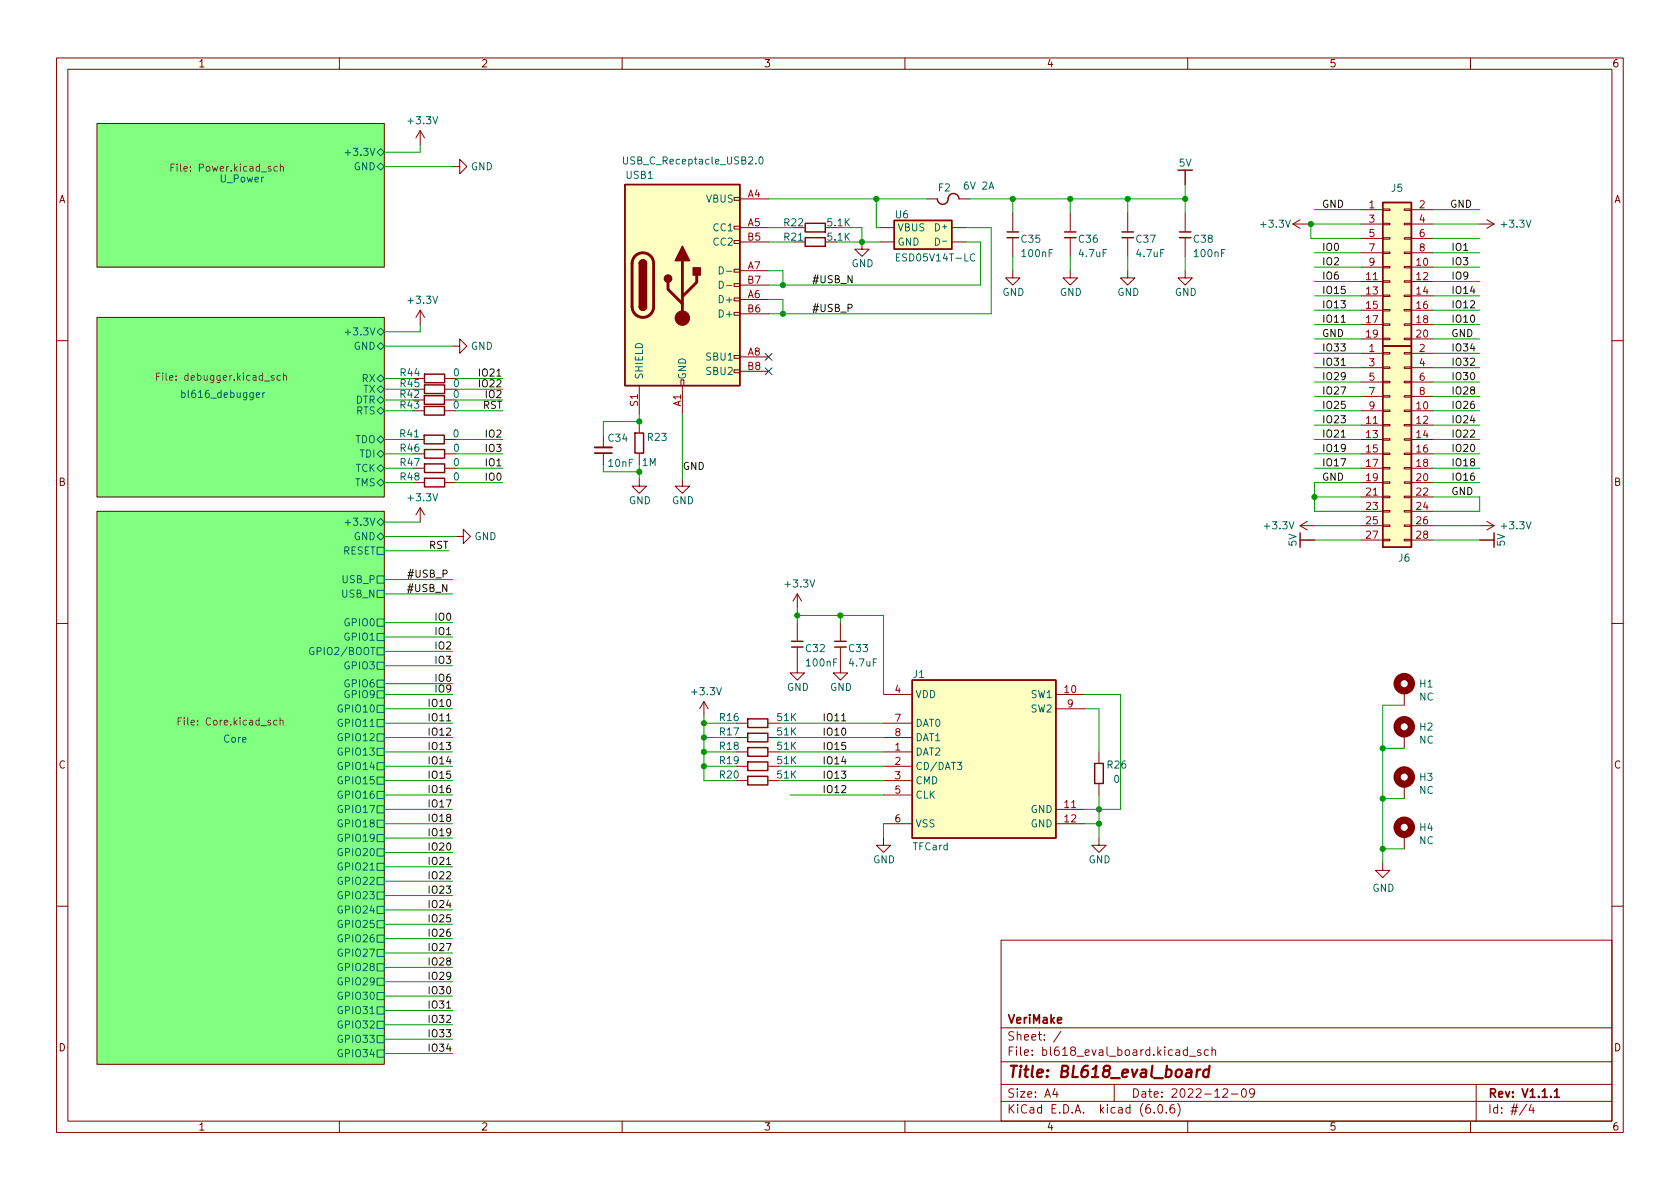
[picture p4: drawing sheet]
<svg xmlns="http://www.w3.org/2000/svg" width="297mm" height="210mm" viewBox="0 0 297 210" stroke-linecap="round" stroke-linejoin="round" font-family="sans-serif">
<g fill="none" stroke="#840000" stroke-width=".18">
<path d="M10 10.2h277v190.1h-277zM12 12.2h273v186.1h-273zM60 10.2v2M110 10.2v2M160 10.2v2M210 10.2v2M260 10.2v2M74.3 23.1v2.5M74.3 23.1l-.8 1.3M74.3 23.1l.8 1.3M80 29.5h1.3v-1.3l1.2 1.3-1.2 1.2v-1.2M129.8 40h1v.5h-1z"/>
<path d="M129.8 34.9h1v.5h-1zM130.8 35.2h5.1M163.8 35.2h1.9M169.5 35.2h1.9M179.1 37.7v3.2M189.2 37.7v3.2M199.4 37.7v3.2M209.5 37.7v3.2M228.6 39.6h2.5M228.6 39.6l1.3 .8M229.9 38.9l-1.3 .7M240.7 37.1h3.8"/>
<path d="M240.7 39.6h3.8M244.5 39.5h1.2v.2h-1.2zM244.5 37h1.2v.2h-1.2zM248.3 39.5h1.3v.2h-1.3zM248.3 37h1.3v.2h-1.3zM249.6 37.1h3.8M249.6 39.6h3.8M261.6 39.6h2.6M262.9 38.9l1.3 .7M264.2 39.6l-1.3 .8M17.1 56.1h50.8v31.8h-50.8zM74.3 54.9v2.5"/>
<path d="M74.3 54.9l-.8 1.2M74.3 54.9l.8 1.2M129.8 55.2h1v.5h-1zM129.8 52.7h1v.5h-1zM129.8 50.2h1v.5h-1zM129.8 47.6h1v.5h-1zM129.8 42.5h1v.5h-1zM130.8 42.8h5.1M130.8 40.3h5.1M130.8 53h5.1M130.8 47.9h5.1M130.8 55.5h5.1"/>
<path d="M130.8 50.4h5.1M140.3 42.8h1.9M152.4 42.8v1.3h1.3l-1.3 1.2-1.3-1.2h1.3M155.6 42.8h2.5M155.6 40.3h2.5M168.3 42.8h2.5M168.3 40.3h2.5M179.1 47.9v1.2h1.2l-1.2 1.3-1.3-1.3h1.3M179.1 42.2v3.1M189.2 47.9v1.2h1.3l-1.3 1.3-1.2-1.3h1.2M189.2 42.2v3.1M199.4 47.9v1.2h1.3l-1.3 1.3-1.3-1.3h1.3"/>
<path d="M199.4 42.2v3.1M209.5 47.9v1.2h1.3l-1.3 1.3-1.2-1.3h1.2M209.5 42.2v3.1M240.7 47.2h3.8M240.7 49.8h3.8M240.7 52.3h3.8M240.7 54.9h3.8M240.7 57.4h3.8M240.7 59.9h3.8M240.7 42.2h3.8M240.7 44.7h3.8M244.5 59.8h1.2v.3h-1.2z"/>
<path d="M244.5 57.3h1.2v.2h-1.2zM244.5 54.7h1.2v.3h-1.2zM244.5 52.2h1.2v.2h-1.2zM244.5 49.7h1.2v.2h-1.2zM244.5 47.1h1.2v.3h-1.2zM244.5 44.6h1.2v.2h-1.2zM244.5 42h1.2v.3h-1.2zM248.3 59.8h1.3v.3h-1.3zM248.3 57.3h1.3v.2h-1.3zM248.3 54.7h1.3v.3h-1.3zM248.3 52.2h1.3v.2h-1.3zM248.3 49.7h1.3v.2h-1.3z"/>
<path d="M248.3 47.1h1.3v.3h-1.3zM248.3 44.6h1.3v.2h-1.3zM248.3 42h1.3v.3h-1.3zM249.6 47.2h3.8M249.6 49.8h3.8M249.6 52.3h3.8M249.6 54.9h3.8M249.6 57.4h3.8M249.6 59.9h3.8M249.6 42.2h3.8M249.6 44.7h3.8M10 60.2h2"/>
<path d="M73 77.7h1.9M73 72.6h1.9M73 70.7h1.9M73 66.9h1.9M73 68.8h1.9M78.7 77.7h1.9M78.7 72.6h1.9M78.7 70.7h1.9M78.7 66.9h1.9M78.7 68.8h1.9M80 61.2h1.3v-1.3l1.2 1.3-1.2 1.3v-1.3M106.7 77.1v2"/>
<path d="M113 68.2v5.1M113 74.5v1.9M120.4 67.2h.5v1h-.5zM120.6 68.2v5.1M129.8 65.4h1v.5h-1zM129.8 62.9h1v.5h-1zM130.8 63.1h5.1M130.8 65.7h5.1M240.7 62.5h3.8M240.7 72.6h3.8M240.7 75.2h3.8M240.7 77.7h3.8"/>
<path d="M240.7 65h3.8M240.7 67.6h3.8M240.7 70.1h3.8M244.5 77.6h1.2v.2h-1.2zM244.5 75.1h1.2v.2h-1.2zM244.5 72.5h1.2v.3h-1.2zM244.5 70h1.2v.2h-1.2zM244.5 67.4h1.2v.3h-1.2zM244.5 64.9h1.2v.2h-1.2zM244.5 62.4h1.2v.2h-1.2zM248.3 77.6h1.3v.2h-1.3zM248.3 75.1h1.3v.2h-1.3z"/>
<path d="M248.3 72.5h1.3v.3h-1.3zM248.3 70h1.3v.2h-1.3zM248.3 67.4h1.3v.3h-1.3zM248.3 64.9h1.3v.2h-1.3zM248.3 62.4h1.3v.2h-1.3zM249.6 62.5h3.8M249.6 72.6h3.8M249.6 75.2h3.8M249.6 77.7h3.8M249.6 65h3.8M249.6 67.6h3.8M249.6 70.1h3.8"/>
<path d="M285 60.2h2M73 80.3h1.9M73 82.8h1.9M73 85.3h1.9M74.3 89.8l-.8 1.3M74.3 89.8v2.5M74.3 89.8l.8 1.3M78.7 80.3h1.9M78.7 82.8h1.9M78.7 85.3h1.9M80.6 94.9h1.3v-1.3l1.3 1.3-1.3 1.2v-1.2M106.7 80.1v2.1"/>
<path d="M113 84.7v1.3h1.3l-1.3 1.2-1.2-1.2h1.2M113 80.3v1.9M120.6 84.7v1.3h1.3l-1.3 1.2-1.2-1.2h1.2M229.9 93l1.2 .7M229.9 93h2.5M231.1 92.2l-1.2 .8M240.7 93h3.8M240.7 80.3h3.8M240.7 82.8h3.8M240.7 85.3h3.8M240.7 87.9h3.8M240.7 90.4h3.8"/>
<path d="M240.7 95.5h3.8M244.5 95.4h1.2v.2h-1.2zM244.5 92.8h1.2v.3h-1.2zM244.5 90.3h1.2v.2h-1.2zM244.5 87.8h1.2v.2h-1.2zM244.5 85.2h1.2v.3h-1.2zM244.5 82.7h1.2v.2h-1.2zM244.5 80.1h1.2v.3h-1.2zM248.3 95.4h1.3v.2h-1.3zM248.3 92.8h1.3v.3h-1.3zM248.3 90.3h1.3v.2h-1.3zM248.3 87.8h1.3v.2h-1.3z"/>
<path d="M248.3 85.2h1.3v.3h-1.3zM248.3 82.7h1.3v.2h-1.3zM248.3 80.1h1.3v.3h-1.3zM249.6 93h3.8M249.6 80.3h3.8M249.6 82.8h3.8M249.6 85.3h3.8M249.6 87.9h3.8M249.6 90.4h3.8M249.6 95.5h3.8M261.6 93h2.6M262.9 92.2l1.3 .8"/>
<path d="M264.2 93l-1.3 .7M10 110.2h2M141 114.5v4.5h1.2l-1.2 1.3-1.3-1.3h1.3M141 105v2.6M141 110.1v3.2M141 105l-.8 1.3M141 105l.7 1.3M148.6 114.5v4.5h1.3l-1.3 1.3-1.3-1.3h1.3M148.6 110.1v3.2M285 110.2h2M124.5 124.1l-.8 1.2M124.5 124.1v2.5"/>
<path d="M124.5 124.1l.7 1.2M130.2 133h1.9M130.2 135.5h1.9M130.2 138h1.9M130.2 127.9h1.9M130.2 130.4h1.9M135.9 133h1.9M135.9 135.5h1.9M135.9 138h1.9M135.9 127.9h1.9M135.9 130.4h1.9M156.2 133h5.1"/>
<path d="M156.2 122.8h5.1M156.2 135.5h5.1M156.2 138h5.1M156.2 127.9h5.1M156.2 130.4h5.1M186.7 122.8h5.1M186.7 125.3h5.1M194.3 133v1.9M194.3 138.7v1.9M248.3 122.2v2.5M248.3 129.8v2.5M248.3 138.7v2.5"/>
<path d="M156.2 148.2v1.3h1.3l-1.3 1.2-1.3-1.2h1.3M156.2 145.7h5.1M156.2 140.6h5.1M186.7 143.1h5.1M186.7 145.7h5.1M194.3 148.2v1.3h1.3l-1.3 1.2-1.3-1.2h1.3M244.5 152.6v1.3h1.2l-1.2 1.3-1.3-1.3h1.3M248.3 147.6v2.5M10 160.2h2M177 166.3h108v32h-108zM285 160.2h2M60 198.3v2"/>
<path d="M110 198.3v2M160 198.3v2M177 194.8h108M177 191.8h108M177 187.8h108M177 181.8h108M186.5 192.5l-.4 1h1M186.9 193v1M187.6 182.4l-1.3 1.9M197 191.8v3M204.1 196.7v.1M204.9 195.4l.2-.1a.81 .81 0 0 1 .6 .7 .81 .81 0 0 1-.3 .8h-.2a.81 .81 0 0 1-.6-.6 .81 .81 0 0 1 .3-.8z"/>
<path d="M206.2 196.7v.1M207.6 195.3a.59 .59 0 0 0-.7 .7v.5l.1 .3h.4l.2-.1 .1-.5-.1-.2-.5-.1-.2 .3M208.2 195.1a1.72 1.72 0 0 1 0 2.3M209.9 185.7l-.4-.1-.3 .3v.4l.2 .3h.5M209.9 185.1v1.5M210 198.3v2M210.3 186.8h1.1M212.3 185.7l-.4-.1-.2 .2 .1 .3 .5 .1v.4h-.6M213.6 185.7l-.4-.1-.3 .3v.4l.2 .3h.5M214.3 185.8l.2-.2 .4 .1v.9M214.3 185.1v1.5M216.2 192.7l.6-.2 .2 .2 .1 .3-1 1h1"/>
<path d="M217.7 193.5h1.2M219.7 192.6l.2-.1a.81 .81 0 0 1 .5 .7 .81 .81 0 0 1-.3 .8h-.1a.81 .81 0 0 1-.6-.6 .81 .81 0 0 1 .3-.8zM221.8 193.2l-.3 .3-.4-.1-.2-.2 .2-.6 .4-.1 .2 .2a.99 .99 0 0 1-.3 1.3h-.3M260 198.3v2M261 191.8v6.5M269.9 195.3l-1.2 1.9M270.7 195.3l-.3 1h.9M271.1 195.8v1"/>
</g>
<path d="M105.2 80.1h3M274.8 193l.5-.5v1.5M274.8 194h.9" fill="none" stroke="#840000" stroke-width=".3"/>
<path d="M211.7 189.1l-.2 1.4M212.3 189.1l-.4 .1-.3 .3M213.8 189.2a.66 .66 0 0 0-1 .3l-.1 .6 .2 .3 .1 .1 .6-.1M213.9 188.5l-.3 2" fill="none" stroke="#840000" stroke-width=".4"/>
<g fill="#80ff80" stroke="#80ff80" stroke-width=".18">
<path d="M17.1 90.4h50.8v97.8h-50.8z"/>
<path d="M17.1 56.1h50.8v31.8h-50.8z"/>
<path d="M17.1 21.8h50.8v25.4h-50.8z"/>
</g>
<path d="M17.1 21.8h50.8v25.4h-50.8zM17.1 90.4h50.8v97.8h-50.8z" fill="none" stroke="#800000" stroke-width=".18"/>
<g fill="none" stroke="#006464" stroke-width=".18">
<path d="M61 27h1M66.7 26.9l.6-.6 .6 .6-.6 .7zM66.7 29.5l.6-.7 .6 .7-.6 .6zM110.2 27.7v1.1l.3 .2h.2l.3-.2v-1.1M134.3 27.9l.2-.2a.68 .68 0 0 1 .4 .7 .68 .68 0 0 1-.4 .6l-.2-.1-.1-.4zM165.4 39.6a.64 .64 0 0 1 .7 .6 .64 .64 0 0 1-.7 .6zM167 39.7v.8M61 58.8h1M66.7 58.7l.6-.7 .6 .7-.6 .6zM127.2 47.2a.64 .64 0 0 1 .7 .6 .64 .64 0 0 1-.7 .6zM127.2 49.7a.64 .64 0 0 1 .7 .7 .64 .64 0 0 1-.7 .6zM128.4 48h1"/>
<path d="M128.4 50.5h1M158.5 45.5h.4M159.1 44.9h-.6v1.3h.6M165.4 42.1a.64 .64 0 0 1 .7 .6 .64 .64 0 0 1-.7 .7zM166.7 42.6h.7M166.7 40.1h.7M172.3 45a.6 .6 0 0 0-.8 .4 .6 .6 0 0 0 .6 .8l.2-.2M46.5 69.4v.9M46.8 69.4l-.3 .3M66.7 68.8l.6-.6 .6 .6-.6 .7zM66.7 61.2l.6-.6 .6 .6-.6 .6zM66.7 77.7l.6-.6 .6 .6-.6 .7z"/>
<path d="M66.7 70.7l.6-.6 .6 .6-.6 .7zM67.3 66.3l.6 .6-.6 .7-.6-.7zM67.3 72l.6 .6-.6 .7-.6-.7zM61 92.4h1M66.7 96.8h1.2v1.2h-1.2zM66.7 92.3l.6-.6 .6 .6-.6 .7zM66.7 85.3l.6-.6 .6 .6-.6 .7zM66.7 80.3l.6-.7 .6 .7-.6 .6zM66.7 82.8l.6-.6 .6 .6-.6 .6zM67.3 94.2l.6 .7-.6 .6-.6-.6zM55.5 114.5a.59 .59 0 0 0-.8 .6 .59 .59 0 0 0 .8 .6v-.5h-.2M66.7 109.5h1.2v1.2h-1.2z"/>
<path d="M66.7 112h1.2v1.3h-1.2zM66.7 114.5h1.2v1.3h-1.2zM66.7 117.1h1.2v1.3h-1.2zM66.7 101.8h1.2v1.3h-1.2zM66.7 104.4h1.2v1.3h-1.2zM66.7 122.2h1.2v1.2h-1.2zM66.7 124.7h1.2v1.3h-1.2zM66.7 127.2h1.2v1.3h-1.2zM66.7 129.8h1.2v1.3h-1.2zM66.7 132.3h1.2v1.3h-1.2zM66.7 134.9h1.2v1.2h-1.2zM66.7 137.4h1.2v1.3h-1.2z"/>
<path d="M66.7 139.9h1.2v1.3h-1.2zM66.7 120.3h1.2v1.2h-1.2zM169.3 134.8h.7l-.4 .5 .4 .1v.6l-.2 .1-.5-.1M66.7 142.5h1.2v1.3h-1.2zM66.7 145h1.2v1.3h-1.2zM66.7 147.6h1.2v1.2h-1.2zM66.7 150.1h1.2v1.3h-1.2zM66.7 152.6h1.2v1.3h-1.2zM66.7 155.2h1.2v1.3h-1.2zM66.7 157.7h1.2v1.3h-1.2zM66.7 160.3h1.2v1.2h-1.2zM66.7 162.8h1.2v1.3h-1.2z"/>
<path d="M66.7 165.3h1.2v1.3h-1.2zM66.7 167.9h1.2v1.3h-1.2zM66.7 170.4h1.2v1.3h-1.2zM66.7 173h1.2v1.2h-1.2zM66.7 175.5h1.2v1.3h-1.2zM66.7 178h1.2v1.3h-1.2zM66.7 180.6h1.2v1.3h-1.2zM66.7 183.1h1.2v1.3h-1.2zM66.7 185.7h1.2v1.2h-1.2z"/>
</g>
<g fill="none" stroke="#725600" stroke-width=".18">
<path d="M30.2 29.6h.5M30.8 29h-.6v1.3M49 29.5l-.3-.1-.3 .3 .2 .5h.4M49.6 29.6l.2-.2 .3 .1v.8M49.6 29v1.3M27.7 66.6h.4M28.3 66h-.6v1.3M49.6 66.5l-.4-.1-.2 .2 .1 .6h.5M50.1 66.5l.2-.1 .3 .1 .1 .8M50.1 66v1.3M31.5 127.5h.4M32.1 126.9h-.6v1.3"/>
<path d="M49 127.4h-.4l-.2 .2 .1 .5h.5M49.5 127.5l.2-.1h.3l.1 .8M49.5 126.9v1.3"/>
</g>
<g fill="#ffffc2" stroke="#ffffc2" stroke-width=".18">
<path d="M244.5 35.8h5.1v25.4h-5.1z"/>
<path d="M161.3 120.3h25.4v27.9h-25.4z"/>
<path d="M244.5 61.2h5.1v35.6h-5.1z"/>
<path d="M158.1 39h10.2v5.1h-10.2z"/>
<path d="M110.5 32.6h20.3v35.6h-20.3z"/>
</g>
<g fill="none" stroke="#840000" stroke-width=".25">
<path d="M110.5 32.6h20.3v35.6h-20.3zM142.4 39.5h3.5v1.5h-3.5zM158.1 39h10.2v5.1h-10.2zM169.5 35.2a.98 .98 0 0 0-1.1-1 .98 .98 0 0 0-.8 1.2 .95 .95 0 0 1-1 .7 .95 .95 0 0 1-.9-.9M209.5 30.1v2.5M244.5 35.8h5.1v25.4h-5.1zM113 54.2a.64 .64 0 0 0 .7 .7 .64 .64 0 0 0 .6-.7M113 46.6a.64 .64 0 0 1 .7-.6 .64 .64 0 0 1 .6 .6M142.4 42h3.5v1.6h-3.5zM178.1 42h2M178.1 41h2M188.2 42h2"/>
<path d="M188.2 41h2M198.4 42h2M198.4 41h2M208.5 42h2.1M208.5 41h2.1M75 77h3.6v1.5h-3.6zM75 71.9h3.6v1.5h-3.6zM75 70h3.6v1.5h-3.6zM75.1 79.5h3.5v1.5h-3.5zM75.1 66.2h3.5v1.5h-3.5zM75.1 68.1h3.5v1.5h-3.5zM112.3 76.6h1.5v3.5h-1.5z"/>
<path d="M244.5 61.2h5.1v35.6h-5.1zM75.1 84.6h3.5v1.5h-3.5zM75.1 82h3.5v1.6h-3.5zM229.9 95.5h2.5M261.6 95.5h2.6M264.2 94.2v2.6M140 114.4h2M140 113.4h2M147.6 114.4h2M147.6 113.4h2M132.2 132.2h3.6v1.5h-3.6zM132.2 137.3h3.6v1.5h-3.6z"/>
<path d="M132.2 134.7h3.6v1.6h-3.6zM132.2 129.7h3.6v1.5h-3.6zM132.2 127.1h3.6v1.5h-3.6zM161.3 120.3h25.4v27.9h-25.4zM193.5 135h1.6v3.6h-1.6z"/>
</g>
<g fill="none" stroke="#840000" stroke-width="1.3">
<circle cx="248.3" cy="120.9" r="1.27"/>
<circle cx="248.3" cy="137.4" r="1.27"/>
<circle cx="248.3" cy="128.5" r="1.27"/>
<circle cx="248.3" cy="146.3" r="1.27"/>
</g>
<path d="M105.2 79.1h3" fill="none" stroke="#840000" stroke-width=".33"/>
<path d="M112.3 45.3a1.91 1.91 0 0 1 2.1-.5 1.91 1.91 0 0 1 1.2 1.8v7.6a1.91 1.91 0 0 1-1.9 1.9 1.91 1.91 0 0 1-1.9-1.9v-7.8l.1-.6zM118.1 49.9v1.3l2.5 2.5M120.6 46.1v10.2M123.2 48.6v1.3l-2.6 2.5" fill="none" stroke="#840000" stroke-width=".51"/>
<g fill="#840000" stroke="#840000" stroke-width=".25">
<path d="M113 54.2h1.3a.64 .64 0 0 1-.6 .7 .64 .64 0 0 1-.7-.7z"/>
<path d="M113 46.6h1.3v7.6h-1.3z"/>
<path d="M113.2 46.2a.64 .64 0 0 1 .7-.2 .64 .64 0 0 1 .4 .6h-1.3z"/>
<path d="M120.6 43.6l1.3 2.5h-2.5z"/>
<path d="M122.6 47.4h1.2v1.2h-1.2z"/>
<circle cx="118.1" cy="49.3" r=".63"/>
</g>
<circle cx="120.6" cy="56.3" r="1.27" fill="#840000" stroke="#840000" stroke-width=".18"/>
<path d="M237.1 57h.8M237.1 64.6h.8M237.1 77.3h.8" fill="none" stroke="#0f0f0f" stroke-width=".18"/>
<g fill="none" stroke="#009600" stroke-width=".18">
<path d="M67.9 29.5h12.1M74.3 25.6v1.3h-6.4M135.9 35.2h27.9M154.9 35.2v5.1h.7M171.4 35.2h38.1M179.1 35.2v2.5M189.2 35.2v2.5M199.4 35.2v2.5M209.5 32.6v5.1M231.1 39.6h9.6M231.8 39.6v2.6h8.9M232.4 37.1h8.3"/>
<path d="M253.4 37.1h8.2M253.4 39.6h8.2M74.3 57.4v1.3h-6.4M135.9 47.9h2.5v2.5M135.9 53h2.5v2.5M135.9 40.3h4.4M135.9 42.8h4.4M148 40.3h4.4v2.5M148 42.8h7.6M170.8 42.8h2.6v7.6h-37.5M170.8 40.3h4.5v15.2h-39.4M179.1 45.3v2.6"/>
<path d="M189.2 45.3v2.6M199.4 45.3v2.6M209.5 45.3v2.6M232.4 44.7h8.3M232.4 59.9h8.3M232.4 57.4h8.3M232.4 49.8h8.3M232.4 47.2h8.3M232.4 52.3h8.3M232.4 54.9h8.3M253.4 44.7h8.2M253.4 42.2h8.2"/>
<path d="M253.4 59.9h8.2M253.4 57.4h8.2M253.4 49.8h8.2M253.4 47.2h8.2M253.4 52.3h8.2M253.4 54.9h8.2M67.9 72.6h5.1M67.9 68.8h5.1M67.9 77.7h5.1M67.9 70.7h5.1M67.9 66.9h5.1M67.9 61.2h12.1"/>
<path d="M80.6 77.7h8.3M80.6 72.6h8.3M80.6 70.7h8.3M80.6 68.8h8.3M80.6 66.9h8.3M113 73.3v1.2h-6.3v2.6M120.6 73.3v11.4M232.4 72.6h8.3M232.4 62.5h8.3M232.4 77.7h8.3M232.4 67.6h8.3M232.4 65h8.3"/>
<path d="M232.4 70.1h8.3M232.4 75.2h8.3M253.4 72.6h8.2M253.4 62.5h8.2M253.4 77.7h8.2M253.4 67.6h8.2M253.4 65h8.2M253.4 70.1h8.2M253.4 75.2h8.2M67.9 80.3h5.1M67.9 82.8h5.1M67.9 85.3h5.1"/>
<path d="M67.9 94.9h12.7M67.9 97.4h11.5M67.9 92.3h6.4M80.6 80.3h8.3M80.6 82.8h8.3M80.6 85.3h8.3M106.7 82.2v1.2h6.3M113 82.2v2.5M232.4 93h8.3M232.4 80.3h8.3M232.4 82.8h8.3M232.4 87.9h8.3"/>
<path d="M232.4 95.5h8.3M240.7 85.3h-8.3v5.1h8.3M253.4 93h8.2M253.4 87.9h8.2v2.5h-8.2M253.4 80.3h8.2M253.4 82.8h8.2M253.4 85.3h8.2M253.4 95.5h8.2M67.9 117.7h12.1M67.9 110.1h12.1M67.9 115.2h12.1M67.9 112.6h12.1"/>
<path d="M67.9 105h12.1M67.9 102.5h12.1M141 107.6v2.5M141 108.8h15.2v14M148.6 108.8v1.3M67.9 127.9h12.1M67.9 130.4h12.1M67.9 138h12.1M67.9 135.5h12.1M67.9 133h12.1M67.9 122.8h12.1M67.9 125.3h12.1"/>
<path d="M67.9 120.9h12.1M124.5 126.6v11.4h5.7M124.5 127.9h5.7M124.5 130.4h5.7M124.5 135.5h5.7M124.5 133h5.7M137.8 127.9h18.4M137.8 130.4h18.4M137.8 138h18.4M137.8 135.5h18.4M137.8 133h18.4M191.8 125.3h2.5v7.7"/>
<path d="M191.8 122.8h6.3v20.3h-6.3M244.5 132.3h3.8M248.3 124.7h-3.8v27.9M67.9 140.6h12.1M67.9 145.7h12.1M67.9 143.1h12.1M67.9 158.4h12.1M67.9 150.7h12.1M67.9 155.8h12.1M67.9 148.2h12.1M67.9 153.3h12.1M139.7 140.6h16.5"/>
<path d="M156.2 145.7v2.5M191.8 145.7h2.5M194.3 140.6v7.6M244.5 150.1h3.8M244.5 141.2h3.8M67.9 178.7h12.1M67.9 163.4h12.1M67.9 168.5h12.1M67.9 166h12.1M67.9 171.1h12.1M67.9 173.6h12.1M67.9 176.1h12.1"/>
<path d="M67.9 160.9h12.1M67.9 186.3h12.1M67.9 181.2h12.1M67.9 183.8h12.1"/>
</g>
<path d="M135.3 62.5l1.2 1.2M135.3 65l1.2 1.3M136.5 62.5l-1.2 1.2M136.5 65l-1.2 1.3" fill="none" stroke="#000084" stroke-width=".18"/>
<g fill="#009600" stroke="#009600" stroke-width=".18">
<circle cx="244.5" cy="150.1" r=".46"/>
<circle cx="232.4" cy="87.9" r=".46"/>
<circle cx="194.3" cy="143.1" r=".46"/>
<circle cx="194.3" cy="145.7" r=".46"/>
<circle cx="244.5" cy="141.2" r=".46"/>
<circle cx="244.5" cy="132.3" r=".46"/>
<circle cx="189.2" cy="35.2" r=".46"/>
<circle cx="199.4" cy="35.2" r=".46"/>
<circle cx="209.5" cy="35.2" r=".46"/>
<circle cx="231.8" cy="39.6" r=".46"/>
<circle cx="179.1" cy="35.2" r=".46"/>
<circle cx="113" cy="83.4" r=".46"/>
<circle cx="124.5" cy="130.4" r=".46"/>
<circle cx="124.5" cy="127.9" r=".46"/>
<circle cx="148.6" cy="108.8" r=".46"/>
<circle cx="124.5" cy="135.5" r=".46"/>
<circle cx="124.5" cy="133" r=".46"/>
<circle cx="141" cy="108.8" r=".46"/>
<circle cx="138.4" cy="50.4" r=".46"/>
<circle cx="138.4" cy="55.5" r=".46"/>
<circle cx="154.9" cy="35.2" r=".46"/>
<circle cx="152.4" cy="42.8" r=".46"/>
<circle cx="113" cy="74.5" r=".46"/>
</g>
<text font-size="2.8" fill="#840000" x="178" y="190.6">Title: BL618_eval_board</text>
<g font-size="2.1" fill="#840000">
<text x="178" y="184">Sheet: /</text>
<text x="178" y="181">VeriMake</text>
<text x="178" y="186.7">File: bl618_eval_board.kicad_sch</text>
<text x="178" y="196.9">KiCad E.D.A. kicad (6.0.6)</text>
<text x="178" y="194.1">Size: A4</text>
<text x="200" y="194.1">Date: 2022-12-09</text>
<text x="263" y="194.1">Rev: V1.1.1</text>
<text x="263" y="196.9">Id: #/4</text>
</g>
<g font-size="1.8" fill="#840000">
<text x="35" y="11.9">1</text>
<text x="85" y="11.9">2</text>
<text x="135" y="11.9">3</text>
<text x="185" y="11.9">4</text>
<text x="235" y="11.9">5</text>
<text x="285" y="11.9">6</text>
<text x="10.3" y="35.9">A</text>
<text x="285.3" y="35.9">A</text>
<text x="10.3" y="85.9">B</text>
<text x="285.3" y="85.9">B</text>
<text x="10.3" y="135.9">C</text>
<text x="285.3" y="135.9">C</text>
<text x="10.3" y="185.9">D</text>
<text x="285.3" y="185.9">D</text>
<text x="35" y="199.9">1</text>
<text x="85" y="199.9">2</text>
<text x="135" y="199.9">3</text>
<text x="185" y="199.9">4</text>
<text x="235" y="199.9">5</text>
<text x="285" y="199.9">6</text>
</g>
<g font-size="1.8" fill="#006464">
<text x="72.3" y="22">+3.3V</text>
<text x="61.8" y="27.6">+3.3V</text>
<text x="110.8" y="29.1">USB_C_Receptacle_USB2.0</text>
<text x="208.5" y="29.5">5V</text>
<text x="39" y="32.2">U_Power</text>
<text x="62.6" y="30.1">GND</text>
<text x="83.2" y="30.1">GND</text>
<text x="110.7" y="31.6">USB1</text>
<text x="124.9" y="35.8">VBUS</text>
<text x="165.9" y="33.8">F2</text>
<text x="170.6" y="33.5">6V 2A</text>
<text x="246" y="33.9">J5</text>
<text x="126.3" y="40.9">CC1</text>
<text x="138.7" y="40">R22</text>
<text x="146.4" y="40">5.1K</text>
<text x="158.3" y="38.6">U6</text>
<text x="158.6" y="40.9">VBUS</text>
<text x="223.1" y="40.3">+3.3V</text>
<text x="265.6" y="40.3">+3.3V</text>
<text x="126.3" y="43.4">CC2</text>
<text x="138.7" y="42.5">R21</text>
<text x="146.4" y="42.5">5.1K</text>
<text x="150.5" y="47.2">GND</text>
<text x="158.6" y="43.4">GND</text>
<text x="159" y="46.2">ESD05V14T-LC</text>
<text x="180.6" y="42.9">C35</text>
<text x="180.8" y="45.5">100nF</text>
<text x="190.8" y="42.9">C36</text>
<text x="190.9" y="45.5">4.7uF</text>
<text x="201" y="42.9">C37</text>
<text x="201.1" y="45.5">4.7uF</text>
<text x="211.1" y="42.9">C38</text>
<text x="211.3" y="45.5">100nF</text>
<text x="72.3" y="53.7">+3.3V</text>
<text x="127.5" y="53.6">D+</text>
<text x="177.2" y="52.3">GND</text>
<text x="187.4" y="52.3">GND</text>
<text x="197.5" y="52.3">GND</text>
<text x="207.7" y="52.3">GND</text>
<text x="61.8" y="59.3">+3.3V</text>
<text x="127.5" y="56.1">D+</text>
<text x="62.6" y="61.8">GND</text>
<text x="83.2" y="61.8">GND</text>
<text x="125.1" y="63.7">SBU1</text>
<text x="32.6" y="70.3">bl616_debugger</text>
<text x="62.8" y="71.4">DTR</text>
<text x="64" y="67.6">RX</text>
<text x="64.2" y="69.5">TX</text>
<text x="70.8" y="70.3">R42</text>
<text x="70.8" y="66.5">R44</text>
<text x="70.8" y="68.4">R45</text>
<text x="80.2" y="70.3">0</text>
<text x="80.2" y="66.5">0</text>
<text x="80.2" y="68.4">0</text>
<text x="113.7" y="67.2" transform="rotate(-90 113.7 67.2)">SHIELD</text>
<text x="121.3" y="67.2" transform="rotate(-90 121.3 67.2)">GND</text>
<text x="125.1" y="66.3">SBU2</text>
<text x="62.9" y="73.3">RTS</text>
<text x="70.8" y="77.3">R41</text>
<text x="70.8" y="72.3">R43</text>
<text x="80.1" y="77.3">0</text>
<text x="80.2" y="72.3">0</text>
<text x="114.6" y="78">R23</text>
<text x="62.8" y="78.4">TDO</text>
<text x="62.8" y="83.4">TCK</text>
<text x="63.6" y="80.9">TDI</text>
<text x="70.8" y="79.9">R46</text>
<text x="70.8" y="82.4">R47</text>
<text x="80.2" y="79.9">0</text>
<text x="80.2" y="82.4">0</text>
<text x="107.6" y="78.1">C34</text>
<text x="107.7" y="82.6">10nF</text>
<text x="113.6" y="82.4">1M</text>
<text x="62.8" y="86">TMS</text>
<text x="70.8" y="85">R48</text>
<text x="72.3" y="88.6">+3.3V</text>
<text x="80.2" y="85">0</text>
<text x="111.2" y="89.1">GND</text>
<text x="118.8" y="89.1">GND</text>
<text x="61.8" y="93">+3.3V</text>
<text x="62.6" y="95.5">GND</text>
<text x="83.9" y="95.5">GND</text>
<text x="223.7" y="93.6">+3.3V</text>
<text x="265.6" y="93.6">+3.3V</text>
<text x="60.6" y="98">RESET</text>
<text x="229.2" y="96.6" transform="rotate(-90 229.2 96.6)">5V</text>
<text x="247.3" y="99.3">J6</text>
<text x="266.1" y="96.6" transform="rotate(-90 266.1 96.6)">5V</text>
<text x="60.5" y="105.7">USB_N</text>
<text x="60.6" y="103.1">USB_P</text>
<text x="139" y="103.9">+3.3V</text>
<text x="61.1" y="110.7">GPIO0</text>
<text x="61.1" y="113.3">GPIO1</text>
<text x="55.5" y="115.8">GPIO2/BOOT</text>
<text x="61.1" y="118.4">GPIO3</text>
<text x="142.5" y="115.3">C32</text>
<text x="142.7" y="117.8">100nF</text>
<text x="150.2" y="115.3">C33</text>
<text x="150.3" y="117.8">4.7uF</text>
<text x="161.5" y="119.9">J1</text>
<text x="60.1" y="126">GPIO10</text>
<text x="61.1" y="123.4">GPIO9</text>
<text x="61.1" y="121.5">GPIO6</text>
<text x="122.5" y="122.9">+3.3V</text>
<text x="139.1" y="122.2">GND</text>
<text x="146.7" y="122.2">GND</text>
<text x="161.8" y="123.4">VDD</text>
<text x="182.3" y="123.4">SW1</text>
<text x="182.3" y="126">SW2</text>
<text x="250.9" y="123.9">NC</text>
<text x="251" y="121.6">H1</text>
<text x="39.6" y="131.3">Core</text>
<text x="60.1" y="128.5">GPIO11</text>
<text x="60.1" y="131.1">GPIO12</text>
<text x="127.3" y="130">R17</text>
<text x="127.3" y="127.5">R16</text>
<text x="137.5" y="130">51K</text>
<text x="137.5" y="127.5">51K</text>
<text x="161.8" y="128.5">DAT0</text>
<text x="161.8" y="131.1">DAT1</text>
<text x="250.9" y="131.5">NC</text>
<text x="251" y="129.2">H2</text>
<text x="60.1" y="133.6">GPIO13</text>
<text x="60.1" y="136.1">GPIO14</text>
<text x="127.3" y="132.6">R18</text>
<text x="127.3" y="137.7">R20</text>
<text x="127.3" y="135.1">R19</text>
<text x="137.5" y="132.6">51K</text>
<text x="137.5" y="137.7">51K</text>
<text x="137.5" y="135.1">51K</text>
<text x="161.8" y="133.6">DAT2</text>
<text x="161.8" y="136.1">CD/DAT3</text>
<text x="195.8" y="135.9">R26</text>
<text x="60.1" y="138.7">GPIO15</text>
<text x="60.1" y="141.2">GPIO16</text>
<text x="60.1" y="143.8">GPIO17</text>
<text x="161.8" y="138.7">CMD</text>
<text x="161.8" y="141.2">CLK</text>
<text x="182.3" y="143.8">GND</text>
<text x="196.9" y="138.4">0</text>
<text x="250.9" y="140.4">NC</text>
<text x="251" y="138.1">H3</text>
<text x="60.1" y="146.3">GPIO18</text>
<text x="60.1" y="148.8">GPIO19</text>
<text x="161.8" y="146.3">VSS</text>
<text x="182.3" y="146.3">GND</text>
<text x="250.9" y="149.3">NC</text>
<text x="251" y="147">H4</text>
<text x="60.1" y="151.4">GPIO20</text>
<text x="60.1" y="153.9">GPIO21</text>
<text x="154.4" y="152.6">GND</text>
<text x="161.5" y="150.4">TFCard</text>
<text x="192.5" y="152.6">GND</text>
<text x="60.1" y="156.5">GPIO22</text>
<text x="60.1" y="159">GPIO23</text>
<text x="60.1" y="161.5">GPIO24</text>
<text x="242.6" y="157.7">GND</text>
<text x="60.1" y="164.1">GPIO25</text>
<text x="60.1" y="166.6">GPIO26</text>
<text x="60.1" y="169.2">GPIO27</text>
<text x="60.1" y="171.7">GPIO28</text>
<text x="60.1" y="174.2">GPIO29</text>
<text x="60.1" y="176.8">GPIO30</text>
<text x="60.1" y="179.3">GPIO31</text>
<text x="60.1" y="181.9">GPIO32</text>
<text x="60.1" y="184.4">GPIO33</text>
<text x="60.1" y="186.9">GPIO34</text>
</g>
<g font-size="1.8" fill="#725600">
<text x="30.9" y="30.3">File: Power.kicad_sch</text>
<text x="28.6" y="67.3">File: debugger.kicad_sch</text>
<text x="32.2" y="128.3">File: Core.kicad_sch</text>
</g>
<g font-size="1.8" fill="#a90000">
<text x="132.2" y="34.9">A4</text>
<text x="132.2" y="40">A5</text>
<text x="242.1" y="36.8">1</text>
<text x="242.1" y="39.4">3</text>
<text x="242.1" y="41.9">5</text>
<text x="251" y="36.8">2</text>
<text x="251" y="39.4">4</text>
<text x="251" y="41.9">6</text>
<text x="132.2" y="47.6">A7</text>
<text x="132.2" y="42.5">B5</text>
<text x="242.1" y="44.4">7</text>
<text x="242.1" y="47">9</text>
<text x="250.5" y="47">10</text>
<text x="251" y="44.4">8</text>
<text x="132.2" y="52.7">A6</text>
<text x="132.2" y="50.2">B7</text>
<text x="241.6" y="49.5">11</text>
<text x="241.6" y="52.1">13</text>
<text x="250.5" y="49.5">12</text>
<text x="250.5" y="52.1">14</text>
<text x="132.2" y="55.2">B6</text>
<text x="241.6" y="54.6">15</text>
<text x="241.6" y="57.1">17</text>
<text x="241.6" y="59.7">19</text>
<text x="250.5" y="54.6">16</text>
<text x="250.5" y="57.1">18</text>
<text x="250.5" y="59.7">20</text>
<text x="132.2" y="62.9">A8</text>
<text x="132.2" y="65.4">B8</text>
<text x="242.1" y="62.2">1</text>
<text x="242.1" y="64.8">3</text>
<text x="251" y="62.2">2</text>
<text x="251" y="64.8">4</text>
<text x="112.8" y="71.8" transform="rotate(-90 112.8 71.8)">S1</text>
<text x="120.4" y="71.9" transform="rotate(-90 120.4 71.9)">A1</text>
<text x="242.1" y="67.3">5</text>
<text x="242.1" y="69.8">7</text>
<text x="251" y="67.3">6</text>
<text x="251" y="69.8">8</text>
<text x="241.6" y="74.9">11</text>
<text x="241.6" y="77.5">13</text>
<text x="242.1" y="72.4">9</text>
<text x="250.5" y="72.4">10</text>
<text x="250.5" y="74.9">12</text>
<text x="250.5" y="77.5">14</text>
<text x="241.6" y="80">15</text>
<text x="241.6" y="82.5">17</text>
<text x="250.5" y="80">16</text>
<text x="250.5" y="82.5">18</text>
<text x="241.6" y="85.1">19</text>
<text x="241.6" y="87.6">21</text>
<text x="250.5" y="85.1">20</text>
<text x="250.5" y="87.6">22</text>
<text x="241.6" y="90.2">23</text>
<text x="241.6" y="92.7">25</text>
<text x="241.6" y="95.2">27</text>
<text x="250.5" y="90.2">24</text>
<text x="250.5" y="92.7">26</text>
<text x="250.5" y="95.2">28</text>
<text x="158.3" y="122.5">4</text>
<text x="188.2" y="122.5">10</text>
<text x="188.7" y="125.1">9</text>
<text x="158.3" y="127.6">7</text>
<text x="158.3" y="130.2">8</text>
<text x="158.3" y="132.7">1</text>
<text x="158.3" y="135.2">2</text>
<text x="158.3" y="137.8">3</text>
<text x="158.3" y="140.3">5</text>
<text x="188.2" y="142.9">11</text>
<text x="158.3" y="145.4">6</text>
<text x="188.2" y="145.4">12</text>
</g>
<g font-size="1.8" fill="#0f0f0f">
<text x="233.7" y="36.7">GND</text>
<text x="256.4" y="36.7">GND</text>
<text x="233.7" y="44.3">IO0</text>
<text x="233.7" y="46.9">IO2</text>
<text x="256.5" y="44.3">IO1</text>
<text x="256.5" y="46.9">IO3</text>
<text x="143.5" y="50.1">#USB_N</text>
<text x="233.7" y="52">IO15</text>
<text x="233.7" y="49.4">IO6</text>
<text x="256.5" y="52">IO14</text>
<text x="256.5" y="49.4">IO9</text>
<text x="143.5" y="55.1">#USB_P</text>
<text x="233.7" y="59.6">GND</text>
<text x="233.7" y="57">IO11</text>
<text x="233.7" y="54.5">IO13</text>
<text x="256.5" y="54.5">IO12</text>
<text x="256.5" y="57">IO10</text>
<text x="256.5" y="59.6">GND</text>
<text x="233.7" y="62.1">IO33</text>
<text x="233.7" y="64.7">IO31</text>
<text x="256.5" y="64.7">IO32</text>
<text x="256.5" y="62.1">IO34</text>
<text x="85.1" y="68.5">IO22</text>
<text x="85.1" y="66.6">IO21</text>
<text x="86" y="70.4">IO2</text>
<text x="233.7" y="69.7">IO27</text>
<text x="233.7" y="67.2">IO29</text>
<text x="256.5" y="69.7">IO28</text>
<text x="256.5" y="67.2">IO30</text>
<text x="85.4" y="72.3">RST</text>
<text x="86" y="77.4">IO2</text>
<text x="233.7" y="72.3">IO25</text>
<text x="233.7" y="74.8">IO23</text>
<text x="233.7" y="77.4">IO21</text>
<text x="256.5" y="72.3">IO26</text>
<text x="256.5" y="74.8">IO24</text>
<text x="256.5" y="77.4">IO22</text>
<text x="86" y="82.4">IO1</text>
<text x="86" y="79.9">IO3</text>
<text x="120.6" y="83.1">GND</text>
<text x="233.7" y="82.4">IO17</text>
<text x="233.7" y="79.9">IO19</text>
<text x="256.5" y="79.9">IO20</text>
<text x="256.5" y="82.4">IO18</text>
<text x="86" y="85">IO0</text>
<text x="233.7" y="85">GND</text>
<text x="256.5" y="87.5">GND</text>
<text x="256.5" y="85">IO16</text>
<text x="75.8" y="97.1">RST</text>
<text x="72.4" y="104.7">#USB_N</text>
<text x="72.5" y="102.1">#USB_P</text>
<text x="77.2" y="112.3">IO1</text>
<text x="77.2" y="109.8">IO0</text>
<text x="77.2" y="114.8">IO2</text>
<text x="77.2" y="117.4">IO3</text>
<text x="76.2" y="125">IO10</text>
<text x="77.2" y="122.5">IO9</text>
<text x="77.2" y="120.5">IO6</text>
<text x="76.2" y="130.1">IO12</text>
<text x="76.2" y="127.5">IO11</text>
<text x="146" y="130.1">IO10</text>
<text x="146" y="127.5">IO11</text>
<text x="76.2" y="135.2">IO14</text>
<text x="76.2" y="137.7">IO15</text>
<text x="76.2" y="132.6">IO13</text>
<text x="146" y="132.6">IO15</text>
<text x="146" y="135.2">IO14</text>
<text x="146" y="137.7">IO13</text>
<text x="76.2" y="140.2">IO16</text>
<text x="76.2" y="142.8">IO17</text>
<text x="146" y="140.2">IO12</text>
<text x="76.2" y="147.9">IO19</text>
<text x="76.2" y="145.3">IO18</text>
<text x="76.2" y="152.9">IO21</text>
<text x="76.2" y="155.5">IO22</text>
<text x="76.2" y="150.4">IO20</text>
<text x="76.2" y="158">IO23</text>
<text x="76.2" y="160.6">IO24</text>
<text x="76.2" y="165.6">IO26</text>
<text x="76.2" y="163.1">IO25</text>
<text x="76.2" y="170.7">IO28</text>
<text x="76.2" y="173.3">IO29</text>
<text x="76.2" y="168.2">IO27</text>
<text x="76.2" y="175.8">IO30</text>
<text x="76.2" y="178.3">IO31</text>
<text x="76.2" y="180.9">IO32</text>
<text x="76.2" y="183.4">IO33</text>
<text x="76.2" y="186">IO34</text>
</g>
</svg>
